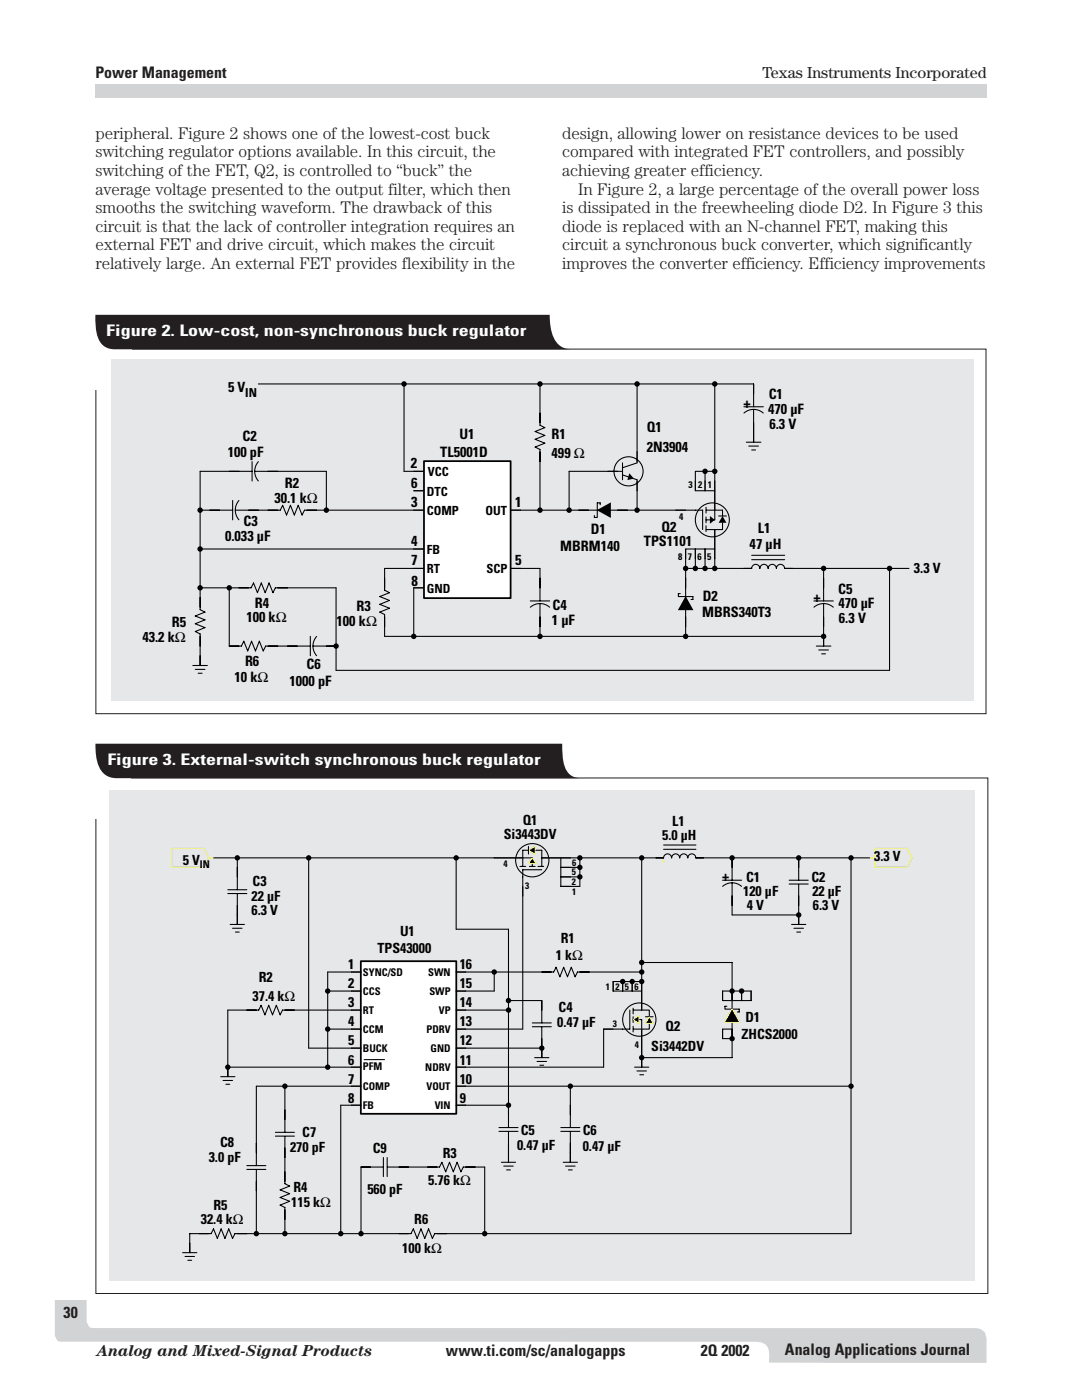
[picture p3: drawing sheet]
<svg xmlns="http://www.w3.org/2000/svg" width="216mm" height="279mm" viewBox="0 0 216 279" stroke-linecap="round" stroke-linejoin="round" font-family="sans-serif">
<path d="M19 16.9h177.8v2.6h-177.8z" fill="#d1d3d4"/>
<path d="M10.9 259.4h6.4v4.4l.5 1.1 .6 .1 176.3 .1a2.05 2.05 0 0 1 2.1 2v4.9l-43.3-.1a5.5 5.5 0 0 0-.5-3.2 2.51 2.51 0 0 0-2-.9h-139l-.5-.2-.6-1z" fill-rule="evenodd" fill="#d1d3d4"/>
<g fill="#fff">
<path d="M19 267.9h130.9v3.9h-130.9z"/>
<path d="M19.1 155.3h178v102.8h-178z"/>
</g>
<path d="M19.1 155.3h178v102.8h-178z" fill="none" stroke="#231f20" stroke-width=".2"/>
<path d="M18.3 148.5h7.7v14.9h-7.7z" fill="#fff"/>
<path d="M21.8 157.7h172.7v97.9h-172.7z" fill="#e6e7e8"/>
<g fill="#000">
<circle cx="47.4" cy="171.2" r=".19"/>
<circle cx="61.6" cy="171.2" r=".19"/>
<circle cx="91" cy="171.2" r=".19"/>
<circle cx="115.7" cy="171.2" r=".19"/>
<circle cx="115.7" cy="173.1" r=".19"/>
<circle cx="115.7" cy="175" r=".19"/>
<circle cx="128" cy="171.2" r=".19"/>
<circle cx="146.1" cy="171.2" r=".19"/>
<circle cx="159.4" cy="171.2" r=".19"/>
<circle cx="169.8" cy="171.2" r=".19"/>
<circle cx="65.4" cy="197.8" r=".19"/>
<circle cx="98.6" cy="194" r=".19"/>
<circle cx="101.5" cy="199.7" r=".19"/>
<circle cx="124.2" cy="195.9" r=".19"/>
<circle cx="126.1" cy="195.9" r=".19"/>
<circle cx="128" cy="194" r=".19"/>
<circle cx="128" cy="192.1" r=".19"/>
<circle cx="128" cy="195.9" r=".19"/>
<circle cx="146.1" cy="197.8" r=".19"/>
<circle cx="148" cy="197.8" r=".19"/>
<circle cx="159.4" cy="182.6" r=".19"/>
<circle cx="45.5" cy="213" r=".19"/>
<circle cx="56.8" cy="216.8" r=".19"/>
<circle cx="65.4" cy="213" r=".19"/>
<circle cx="65.4" cy="205.4" r=".19"/>
<circle cx="101.5" cy="201.6" r=".19"/>
<circle cx="108.1" cy="209.2" r=".19"/>
<circle cx="113.8" cy="216.8" r=".19"/>
<circle cx="128" cy="211.1" r=".19"/>
<circle cx="146.1" cy="207.3" r=".19"/>
<circle cx="169.8" cy="216.8" r=".19"/>
<circle cx="101.5" cy="220.6" r=".19"/>
<circle cx="51.2" cy="246.2" r=".19"/>
<circle cx="56.8" cy="246.2" r=".19"/>
<circle cx="68" cy="246.2" r=".19"/>
<circle cx="72" cy="246.2" r=".19"/>
<circle cx="96.7" cy="246.2" r=".19"/>
</g>
<g fill="none" stroke="#000" stroke-width=".71">
<circle cx="47.4" cy="171.2" r=".19"/>
<circle cx="61.6" cy="171.2" r=".19"/>
<circle cx="91" cy="171.2" r=".19"/>
<circle cx="115.7" cy="171.2" r=".19"/>
<circle cx="115.7" cy="173.1" r=".19"/>
<circle cx="115.7" cy="175" r=".19"/>
<circle cx="128" cy="171.2" r=".19"/>
<circle cx="146.1" cy="171.2" r=".19"/>
<circle cx="159.4" cy="171.2" r=".19"/>
<circle cx="169.8" cy="171.2" r=".19"/>
<circle cx="65.4" cy="197.8" r=".19"/>
<circle cx="98.6" cy="194" r=".19"/>
<circle cx="101.5" cy="199.7" r=".19"/>
<circle cx="124.2" cy="195.9" r=".19"/>
<circle cx="126.1" cy="195.9" r=".19"/>
<circle cx="128" cy="194" r=".19"/>
<circle cx="128" cy="192.1" r=".19"/>
<circle cx="128" cy="195.9" r=".19"/>
<circle cx="146.1" cy="197.8" r=".19"/>
<circle cx="148" cy="197.8" r=".19"/>
<circle cx="159.4" cy="182.6" r=".19"/>
<circle cx="45.5" cy="213" r=".19"/>
<circle cx="56.8" cy="216.8" r=".19"/>
<circle cx="65.4" cy="213" r=".19"/>
<circle cx="65.4" cy="205.4" r=".19"/>
<circle cx="101.5" cy="201.6" r=".19"/>
<circle cx="108.1" cy="209.2" r=".19"/>
<circle cx="113.8" cy="216.8" r=".19"/>
<circle cx="128" cy="211.1" r=".19"/>
<circle cx="146.1" cy="207.3" r=".19"/>
<circle cx="169.8" cy="216.8" r=".19"/>
<circle cx="101.5" cy="220.6" r=".19"/>
<circle cx="51.2" cy="246.2" r=".19"/>
<circle cx="56.8" cy="246.2" r=".19"/>
<circle cx="68" cy="246.2" r=".19"/>
<circle cx="72" cy="246.2" r=".19"/>
<circle cx="96.7" cy="246.2" r=".19"/>
</g>
<g fill="none" stroke="#000" stroke-width=".21">
<path d="M42.6 171.2h56M47.4 171.2v1.9M61.6 171.2v38h8.5M91 171.2v14.2h10.5v35.2h-8.6M104.3 178.8v26.6h-11.4M113.8 171.2h17.1M115.7 171.2v1.9h-1.9M115.7 173.1v1.9h-1.9M115.7 175v1.9h-1.9M128 171.2v24.7h-5.7M140.4 171.2h33.2M169.8 171.2v75h-80.7"/>
<path d="M65.4 197.8h4.7M70.1 194h-4.7v19M92.9 194h15.2M98.6 194v3.8h-5.7M101.5 199.7h6.6M117.6 194h10.4M128 192.1h18.1v5.7M144.2 197.8h5.7M146.1 180.7v1.9h13.3v-1.9M49.3 201.6h-3.8v11.4h24.6M56.8 216.8v4.7M58.7 201.6h11.4"/>
<path d="M65.4 205.4h4.7M70.1 216.8h-18.9v11.4M92.9 216.8h76.9M92.9 201.6h8.6M92.9 209.2h15.2M113.8 216.8v3.8M120.4 205.4v7.6h-27.5M144.2 207.3h1.9v3.8h-18.1M51.2 237.7v8.5M56.8 231v2.9M70.1 220.6h-2.1v25.6M72 232.9v13.3"/>
<path d="M81.5 232.9h3.8M94.8 232.9h1.9v13.3M39.8 246.2h-1.9v1.9M49.3 246.2h30.3M56.8 243.4v2.8"/>
</g>
<path d="M72 191.8h19v30.5h-19z" fill="#fff"/>
<path d="M72 191.8h19v30.5h-19z" fill="none" stroke="#000" stroke-width=".35"/>
<g fill="none" stroke="#000" stroke-width=".21">
<path d="M45.5 177.6h3.8M45.5 178.3h3.8M47.4 173.1v4.5M47.4 178.4v6.1M103.7 172.9h1.2M104.3 172.9v-1.7h1.9v1.7M105.4 169.7h-1.1v1.5h-5.7M105.4 168.9v1.5M105.6 172.9h1.2M106.8 169.7h1.3v3.2M107.3 172.9h1.2M108.1 171.2h5.7"/>
<path d="M108.1 173.6h-3.8v5.2M111.9 173.1h1.9M111.9 175h1.9M111.9 171.2v5.7h1.9M130.9 171.2h1.5a.8 .8 0 0 1 .8-.8 .8 .8 0 0 1 .8 .8M132.4 169.5h6.5M132.4 168.6h6.5M134 171.2a.8 .8 0 0 1 .8-.8 .8 .8 0 0 1 .8 .8 .81 .81 0 0 1 .8-.8 .81 .81 0 0 1 .8 .8 .81 .81 0 0 1 .8-.8 .81 .81 0 0 1 .8 .8h1.6M144.2 175.7h3.8M144.2 176.9a2.85 2.85 0 0 1 3.8 0M146.1 171.2v4.5M146.1 176.2v4.5"/>
<path d="M157.5 175.7h3.8M157.5 176.4h3.8M159.4 171.2v4.5M159.4 176.5v4.2M45.9 184.5h2.9M46.4 185.3h1.9M47 186h.7M70.1 197.8h1.9M70.1 194h1.9M91 197.8h1.9M91 194h1.9M108.1 199.7v4.4"/>
<path d="M108.1 194h2.4l.5-1 .7 1.9 .8-1.9 .7 1.9 .8-1.9 .8 1.9 .4-.9h2.4M122.3 195.9v1.9h5.7M124.2 195.9v1.9M126.1 195.9v1.9M128 195.9v5.7M144.2 197.8v1.9h5.7v-1.9M146.1 197.8v9.5M148 197.8v1.9M157.9 184.5h2.9M158.4 185.3h1.9M159 186h.7M159.4 182.6v1.9"/>
<path d="M44 214.9h2.9M44.5 215.6h1.9M45.1 216.4h.7M45.5 213v1.9M49.3 201.6h2.3l.5-1 .8 1.9 .7-1.9 .8 1.9 .7-1.9 .8 1.9 .5-.9h2.3M70.1 213h1.9M70.1 201.6h1.9M70.1 205.4h1.9M70.1 216.8h1.9M70.1 209.2h1.9M76.7 211.5h-4M91 213h1.9"/>
<path d="M91 201.6h1.9M91 205.4h1.9M91 216.8h1.9M91 209.2h1.9M106.2 204.1h3.8M106.2 204.9h3.8M106.7 211.1h2.8M107.2 211.8h1.9M107.7 212.6h.8M108.1 205v6.1M125.7 201.6v3.8h-5.3M126.3 203.5h1.7v1.9h-1.6"/>
<path d="M126.3 201.2v1.1M126.3 202.9v1.2M126.3 204.8v1.2M126.4 201.6h1.6M126.6 213h2.9M127.1 213.7h1.9M127.7 214.5h.7M128 201.6h1.6v1.3M128.8 202.9h1.5M129.6 204.2v1.2h-1.6v7.6M144.2 205.4v1.9v-1.9h1.9M145 200.8h-.3v.6h2.8v.6h-.4"/>
<path d="M49.3 232.6h3.7M49.3 233.4h3.7M51.2 228.2v4.4M51.2 233.5v4.2M54.9 226h3.8M54.9 226.7h3.8M56.8 221.5v4.5M56.8 226.8v4.2M56.8 233.9v2.3l1 .5-1.9 .8 1.9 .7-1.9 .8 1.9 .7-1.9 .8 .9 .5v2.4M70.1 220.6h1.9M72 232.9h4.5M76.5 231v3.8"/>
<path d="M77.3 231v3.8M77.4 232.9h4.1M85.3 232.9h2.4l.5-.9 .7 1.9 .8-1.9 .8 1.9 .7-1.9 .8 1.9 .4-1h2.4M91 220.6h1.9M99.6 225h3.8M99.6 225.8h3.8M100 232h2.9M100.5 232.7h1.9M101.1 233.5h.7M101.5 220.6v4.4M101.5 225.9v6.1M111.9 225h3.8"/>
<path d="M111.9 225.8h3.8M112.4 232h2.8M112.9 232.7h1.9M113.4 233.5h.8M113.8 220.6v4.4M113.8 225.9v6.1M36.4 250h2.9M36.9 250.8h1.9M37.5 251.5h.7M37.9 248.1v1.9M39.8 246.2h2.3l.5-.9 .8 1.8 .7-1.8 .8 1.8 .7-1.8 .8 1.8 .5-.9h2.4M79.6 246.2h2.4l.5-.9 .7 1.8 .8-1.8 .8 1.8 .7-1.8 .8 1.8 .4-.9h2.4"/>
<circle cx="106.2" cy="171.7" r="3.3"/>
<circle cx="127.6" cy="203.5" r="3.3"/>
</g>
<g fill="none" stroke="#ff0" stroke-width=".2">
<path d="M34.3 169.3h6.4l1 1.9-1 1.9h-6.4zM41.7 171.2h.9M105.4 169.7l1.4-.8v1.5zM106.2 171.2l.8 1.1h-1.6zM173.6 171.2h1M174.6 169.3h6.4l1 1.9-1 1.9h-6.4zM126.3 203.5l1.2-.8v1.5zM129.6 202.9l.7 1.3h-1.5zM146.1 201.3l1.5 2.8h-3z"/>
<circle cx="104.3" cy="171.2" r=".02"/>
<circle cx="128" cy="205.4" r=".02"/>
</g>
<path d="M106.2 171.2l.8 1.1h-1.6zM105.4 169.7l1.4-.8v1.5zM126.3 203.5l1.2-.8v1.5zM129.6 202.9l.7 1.3h-1.5zM146.1 201.3l1.5 2.8h-3z" fill="#000"/>
<circle cx="132.3" cy="172" r=".09" fill="none" stroke="#ff0" stroke-width=".29"/>
<path d="M19 148.4h93.2v1.9a5.3 5.3 0 0 0 1.9 4.6l.8 .3 1 .1h-92.6a3.8 3.8 0 0 1-3.9-3.2l-.3-1.8z" fill-rule="evenodd" fill="#231f20"/>
<path d="M19.1 69.7h177.6v72.7h-177.6z" fill="#fff"/>
<path d="M19.1 69.7h177.6v72.7h-177.6z" fill="none" stroke="#231f20" stroke-width=".2"/>
<path d="M18.7 62.9h7.7v14.9h-7.7z" fill="#fff"/>
<path d="M22.1 71.7h172.2v68.2h-172.2z" fill="#e6e7e8"/>
<g fill="#000">
<circle cx="80.6" cy="76.6" r=".19"/>
<circle cx="107.7" cy="76.6" r=".19"/>
<circle cx="127.1" cy="76.6" r=".19"/>
<circle cx="142.6" cy="76.6" r=".19"/>
<circle cx="140.7" cy="94.1" r=".19"/>
<circle cx="142.6" cy="94.1" r=".19"/>
<circle cx="39.9" cy="117.3" r=".19"/>
<circle cx="39.9" cy="101.8" r=".19"/>
<circle cx="39.9" cy="109.6" r=".19"/>
<circle cx="45.7" cy="117.3" r=".19"/>
<circle cx="65.1" cy="101.8" r=".19"/>
<circle cx="107.7" cy="101.8" r=".19"/>
<circle cx="113.6" cy="101.8" r=".19"/>
<circle cx="127.1" cy="101.8" r=".19"/>
<circle cx="136.8" cy="113.4" r=".19"/>
<circle cx="138.7" cy="113.4" r=".19"/>
<circle cx="140.7" cy="113.4" r=".19"/>
<circle cx="142.6" cy="113.4" r=".19"/>
<circle cx="164.3" cy="113.4" r=".19"/>
<circle cx="177.5" cy="113.4" r=".19"/>
<circle cx="67.1" cy="128.9" r=".19"/>
<circle cx="82.6" cy="127" r=".19"/>
<circle cx="107.7" cy="127" r=".19"/>
<circle cx="136.8" cy="127" r=".19"/>
<circle cx="164.3" cy="127" r=".19"/>
</g>
<g fill="none" stroke="#000" stroke-width=".71">
<circle cx="80.6" cy="76.6" r=".19"/>
<circle cx="107.7" cy="76.6" r=".19"/>
<circle cx="127.1" cy="76.6" r=".19"/>
<circle cx="142.6" cy="76.6" r=".19"/>
<circle cx="140.7" cy="94.1" r=".19"/>
<circle cx="142.6" cy="94.1" r=".19"/>
<circle cx="39.9" cy="117.3" r=".19"/>
<circle cx="39.9" cy="101.8" r=".19"/>
<circle cx="39.9" cy="109.6" r=".19"/>
<circle cx="45.7" cy="117.3" r=".19"/>
<circle cx="65.1" cy="101.8" r=".19"/>
<circle cx="107.7" cy="101.8" r=".19"/>
<circle cx="113.6" cy="101.8" r=".19"/>
<circle cx="127.1" cy="101.8" r=".19"/>
<circle cx="136.8" cy="113.4" r=".19"/>
<circle cx="138.7" cy="113.4" r=".19"/>
<circle cx="140.7" cy="113.4" r=".19"/>
<circle cx="142.6" cy="113.4" r=".19"/>
<circle cx="164.3" cy="113.4" r=".19"/>
<circle cx="177.5" cy="113.4" r=".19"/>
<circle cx="67.1" cy="128.9" r=".19"/>
<circle cx="82.6" cy="127" r=".19"/>
<circle cx="107.7" cy="127" r=".19"/>
<circle cx="136.8" cy="127" r=".19"/>
<circle cx="164.3" cy="127" r=".19"/>
</g>
<g fill="none" stroke="#000" stroke-width=".21">
<path d="M51.6 76.6h98.8M80.6 76.6v17.5h2M107.7 76.6v5.8M127.1 76.6v13.6M142.6 76.6v19.4M45.7 94.1h-5.8v25.2M55.4 94.1h9.7v7.7M107.7 92.1v9.7M121.3 94.1h-7.7v7.7M127.1 97.9v3.9M140.7 94.1h-2v1.9M140.7 94.1v1.9"/>
<path d="M140.7 94.1h1.9M39.9 117.3h7.8M39.9 101.8h2M39.9 109.6h42.7M45.7 117.3v11.6M51.6 101.8h1.9M63.2 101.8h19.4M82.6 113.4h-5.9v2M82.6 117.3v9.7M103.9 113.4h3.8v2M103.9 101.8h11.6M125.2 101.8h9.7"/>
<path d="M136.8 111.5v3.9M136.8 113.4h11.6M138.7 111.5v1.9M140.7 111.5v1.9M142.6 111.5v1.9M158.1 113.4h23.3M164.3 113.4v2M177.5 113.4v20.4h-110.4v-16.5h-9.7M39.9 128.9v2M55.4 128.9h2M76.7 125.1v1.9h87.6v-1.9M107.7 125.1v1.9"/>
<path d="M136.8 125.1v1.9"/>
</g>
<path d="M84.6 92h17.3v27.4h-17.3z" fill="#fff"/>
<path d="M84.6 92h17.3v27.4h-17.3z" fill="none" stroke="#000" stroke-width=".35"/>
<g fill="none" stroke="#000" stroke-width=".21">
<path d="M150.4 76.6v4.6M45.7 94.1h4.6M46.4 99.9v3.9M47.7 99.9a2.91 2.91 0 0 0 0 3.8M50.3 92.1v3.9M50.8 94.1h4.6M51.6 92.1a2.91 2.91 0 0 0 0 3.9M82.6 94.1h1.9M82.6 97.9h1.9M107.7 82.4v2.5l1 .4-1.9 .8 1.9 .8-1.9 .8 1.9 .7-1.9 .8 .9 .5v2.4M121.3 94.1h2.9M124.2 94.8l2.9 .9v2.2"/>
<path d="M124.2 92.4v3.3M127.1 90.2v2.2l-2.9 .9M138.7 97.9v-1.9v1.9h3.9M140.7 96v1.9M142.6 96v5.8h1.6v1.2M148.4 81.2h3.9M148.4 82.4a2.91 2.91 0 0 1 3.9 0M148.9 88.3h2.9M149.4 89h1.9M150 89.8h.8M150.4 81.7v6.6M39.9 119.3v2.4l1 .5-1.9 .7 1.9 .8-1.9 .8 1.9 .8-1.9 .7 .9 .5v2.4"/>
<path d="M41.9 101.8h4.5M46.9 101.8h4.7M47.7 117.3h2.4l.5-1 .8 2 .7-2 .8 2 .8-2 .8 2 .4-1h2.5M53.5 101.8h2.4l.5-1 .8 2 .8-2 .7 2 .8-2 .8 2 .5-1h2.4M76.7 115.4v2.4l1 .5-1.9 .8 1.9 .7-1.9 .8 1.9 .8-1.9 .8 .9 .4v2.5M82.6 101.8h1.9M82.6 113.4h1.9M82.6 117.3h1.9M82.6 109.6h1.9M101.9 101.8h2M101.9 113.4h2M105.8 119.9h3.9"/>
<path d="M107.7 115.4v4.5M117.4 101.8h-1.9h9.7h-2M119.8 100.7v-.3h-.6v2.9h-.6v-.4M134.9 101.8h5.3v3.9M135.7 118.5h-.3v.6h2.9v.5h-.4M136.8 109.6v1.9v-1.9h5.8M136.8 117.3v-1.9v9.7v-2M138.7 109.6v1.9M140.7 109.6v1.9M140.9 101.2v1.2M140.9 103.2v1.1M140.9 104.9v1.2"/>
<path d="M140.9 101.8h1.7v2h-1.7M142.6 105.7v5.8M143.4 103h1.5M144.2 104.3v1.4h-3.3M148.4 113.4h1.6a.81 .81 0 0 1 .8-.8 .81 .81 0 0 1 .8 .8M150 111.7h6.6M150 110.8h6.6M151.6 113.4a.81 .81 0 0 1 .8-.8 .81 .81 0 0 1 .9 .8M153.3 113.4a.81 .81 0 0 1 .8-.8 .81 .81 0 0 1 .8 .8M154.9 113.4a.81 .81 0 0 1 .8-.8 .81 .81 0 0 1 .9 .8h1.5M162.4 119.9h3.9M164.3 115.4v4.5"/>
<path d="M38.5 132.8h2.9M39 133.6h1.9M39.5 134.4h.8M39.9 130.9v1.9M45.7 128.9h2.5l.5-.9 .7 1.9 .8-1.9 .8 1.9 .8-1.9 .7 1.9 .5-1h2.4M57.4 128.9h4.5M61.9 127v3.9M62.4 128.9h4.7M63.2 127a2.91 2.91 0 0 0 0 3.9M105.8 121.2a2.91 2.91 0 0 1 3.9 0M107.7 120.5v4.6M162.4 121.2a2.91 2.91 0 0 1 3.9 0"/>
<path d="M162.9 128.9h2.9M163.4 129.7h1.9M164 130.5h.7M164.3 120.5v4.6M164.3 127v1.9"/>
<circle cx="125.4" cy="94.1" r="2.91"/>
<circle cx="142.1" cy="103.8" r="3.4"/>
</g>
<path d="M125.6 94.5l.9 1-1.3 .3zM119.1 101.8l2.8-1.5v3.1zM136.8 119l1.6 2.8h-3.1zM141.7 103l.9 .8-.9 .7zM144.2 103l.7 1.3h-1.5z" fill="#000"/>
<path d="M19 62.8h90.7v.9a7.3 7.3 0 0 0 1.8 5.1l.7 .5 .8 .3 1 .1h-91.1a3.5 3.5 0 0 1-3.6-3.2l-.2-1.8z" fill-rule="evenodd" fill="#231f20"/>
<g font-size="3.4" fill="#231f20">
<text x="19" y="27.7">peripheral. Figure 2 shows one of the lowest-cost buck</text>
<text x="112.2" y="27.7">design, allowing lower on resistance devices to be used</text>
<text x="19" y="31.4">switching regulator options available. In this circuit, the</text>
<text x="19" y="35.1">switching of the FET, Q2, is controlled to “buck” the</text>
<text x="112.2" y="31.4">compared with integrated FET controllers, and possibly</text>
<text x="112.2" y="35.1">achieving greater efficiency.</text>
<text x="19" y="38.8">average voltage presented to the output filter, which then</text>
<text x="115.4" y="38.8">In Figure 2, a large percentage of the overall power loss</text>
<text x="19" y="42.5">smooths the switching waveform. The drawback of this</text>
<text x="19" y="46.2">circuit is that the lack of controller integration requires an</text>
<text x="112.2" y="42.5">is dissipated in the freewheeling diode D2. In Figure 3 this</text>
<text x="112.2" y="46.2">diode is replaced with an N-channel FET, making this</text>
<text x="19" y="49.9">external FET and drive circuit, which makes the circuit</text>
<text x="19" y="53.6">relatively large. An external FET provides flexibility in the</text>
<text x="112.2" y="49.9">circuit a synchronous buck converter, which significantly</text>
<text x="112.2" y="53.6">improves the converter efficiency. Efficiency improvements</text>
</g>
<g font-size="3.2" fill="#231f20">
<text x="19" y="15.5">Power Management</text>
<text x="152.1" y="15.7">Texas Instruments Incorporated</text>
<text x="12.7" y="263">30</text>
<text x="19.4" y="270.5">Analog and Mixed-Signal Products</text>
<text x="89" y="270.5">www.ti.com/sc/analogapps</text>
<text x="139.8" y="270.5">2Q 2002</text>
<text x="156.6" y="270.4">Analog Applications Journal</text>
</g>
<g font-size="3.2" fill="#fff">
<text x="21.2" y="67.1">Figure 2. Low-cost, non-synchronous buck regulator</text>
<text x="21.4" y="152.7">Figure 3. External-switch synchronous buck regulator</text>
</g>
<g font-size="2.9">
<text x="148.3" y="81.4">+</text>
<text x="153.3" y="82.6">470 µF</text>
<text x="153.4" y="79.7">C1</text>
<text x="48.4" y="88">C2</text>
<text x="91.7" y="87.7">U1</text>
<text x="110.1" y="87.7">R1</text>
<text x="129.1" y="86.3">Q1</text>
<text x="153.5" y="85.5">6.3 V</text>
<text x="45.4" y="91.2">100 pF</text>
<text x="82" y="93.4">2</text>
<text x="87.9" y="91.2">TL5001D</text>
<text x="110.1" y="91.4">499 Ω</text>
<text x="129.1" y="90.2">2N3904</text>
<text x="54.8" y="100.5">30.1 kΩ</text>
<text x="56.8" y="97.4">R2</text>
<text x="82" y="97.3">6</text>
<text x="82" y="101.2">3</text>
<text x="102.8" y="101.1">1</text>
<text x="44.9" y="107.9">0.033 µF</text>
<text x="48.6" y="105.1">C3</text>
<text x="117.9" y="106.7">D1</text>
<text x="132" y="106.3">Q2</text>
<text x="151.2" y="106.4">L1</text>
<text x="82" y="112.8">7</text>
<text x="82" y="108.9">4</text>
<text x="102.8" y="112.7">5</text>
<text x="111.8" y="110">MBRM140</text>
<text x="128.5" y="109">TPS1101</text>
<text x="149.6" y="109.5">47 µH</text>
<text x="82.1" y="116.9">8</text>
<text x="140.2" y="120">D2</text>
<text x="167.3" y="118.6">C5</text>
<text x="34.3" y="125.1">R5</text>
<text x="49.2" y="124.1">100 kΩ</text>
<text x="50.8" y="121.4">R4</text>
<text x="67.2" y="124.9">100 kΩ</text>
<text x="71.2" y="122">R3</text>
<text x="110.1" y="124.7">1 µF</text>
<text x="110.3" y="121.7">C4</text>
<text x="140.1" y="123.1">MBRS340T3</text>
<text x="162.3" y="120.1">+</text>
<text x="167.3" y="121.4">470 µF</text>
<text x="167.4" y="124.3">6.3 V</text>
<text x="28.4" y="128">43.2 kΩ</text>
<text x="46.8" y="136.1">10 kΩ</text>
<text x="48.9" y="133">R6</text>
<text x="57.8" y="136.9">1000 pF</text>
<text x="61.1" y="133.6">C6</text>
</g>
<g font-size="2.8">
<text x="45.5" y="78.1">5 V</text>
<text x="182.4" y="114.3">3.3 V</text>
<text x="100.5" y="167.4">Si3443DV</text>
<text x="104.3" y="164.6">Q1</text>
<text x="132.1" y="167.6">5.0 µH</text>
<text x="134.1" y="164.9">L1</text>
<text x="36.5" y="172.5">5 V</text>
<text x="174.4" y="171.9">3.3 V</text>
<text x="50.2" y="179.7">22 µF</text>
<text x="50.4" y="176.8">C3</text>
<text x="144.1" y="175.9">+</text>
<text x="148.3" y="178.8">120 µF</text>
<text x="148.9" y="176.1">C1</text>
<text x="161.9" y="176.1">C2</text>
<text x="162.1" y="178.8">22 µF</text>
<text x="50.2" y="182.6">6.3 V</text>
<text x="149" y="181.6">4 V</text>
<text x="162.2" y="181.6">6.3 V</text>
<text x="75.3" y="190.1">TPS43000</text>
<text x="79.8" y="186.9">U1</text>
<text x="110.9" y="191.6">1 kΩ</text>
<text x="111.9" y="188.3">R1</text>
<text x="51.6" y="195.9">R2</text>
<text x="69.4" y="193.5">1</text>
<text x="69.4" y="197.3">2</text>
<text x="91.7" y="193.5">16</text>
<text x="91.7" y="197.3">15</text>
<text x="50.4" y="199.7">37.4 kΩ</text>
<text x="69.4" y="201.1">3</text>
<text x="91.7" y="201.1">14</text>
<text x="111.5" y="202">C4</text>
<text x="69.4" y="204.9">4</text>
<text x="69.4" y="208.6">5</text>
<text x="91.7" y="204.9">13</text>
<text x="91.7" y="208.6">12</text>
<text x="111.2" y="204.9">0.47 µF</text>
<text x="129.9" y="209.7">Si3442DV</text>
<text x="132.8" y="205.9">Q2</text>
<text x="148" y="207.3">ZHCS2000</text>
<text x="148.7" y="204.1">D1</text>
<text x="69.4" y="212.4">6</text>
<text x="91.7" y="212.4">11</text>
<text x="69.4" y="216.2">7</text>
<text x="69.4" y="220">8</text>
<text x="91.7" y="220">9</text>
<text x="91.7" y="216.2">10</text>
<text x="60.3" y="226.9">C7</text>
<text x="103.9" y="226.5">C5</text>
<text x="116.3" y="226.5">C6</text>
<text x="41.7" y="232">3.0 pF</text>
<text x="43.9" y="228.9">C8</text>
<text x="57.9" y="229.8">270 pF</text>
<text x="74.4" y="230.1">C9</text>
<text x="88.4" y="231">R3</text>
<text x="103.2" y="229.6">0.47 µF</text>
<text x="116.3" y="229.7">0.47 µF</text>
<text x="58.6" y="238">R4</text>
<text x="73.3" y="238.2">560 pF</text>
<text x="85.5" y="236.6">5.76 kΩ</text>
<text x="40.1" y="244.2">32.4 kΩ</text>
<text x="42.6" y="241.5">R5</text>
<text x="58.1" y="240.8">115 kΩ</text>
<text x="82.7" y="244.2">R6</text>
<text x="80.3" y="250">100 kΩ</text>
</g>
<g font-size="2.5">
<text x="48.9" y="79.2">IN</text>
<text x="85.4" y="95.1">VCC</text>
<text x="85.2" y="98.9">DTC</text>
<text x="85.2" y="102.8">COMP</text>
<text x="96.9" y="102.8">OUT</text>
<text x="85.2" y="110.6">FB</text>
<text x="85.2" y="114.4">RT</text>
<text x="85.2" y="118.3">GND</text>
<text x="97.1" y="114.4">SCP</text>
</g>
<g font-size="2.1">
<text x="39.9" y="173.2">IN</text>
<text x="72.4" y="194.7">SYNC/SD</text>
<text x="85.4" y="194.7">SWN</text>
<text x="72.4" y="198.5">CCS</text>
<text x="72.4" y="202.3">RT</text>
<text x="85.7" y="198.5">SWP</text>
<text x="87.6" y="202.3">VP</text>
<text x="72.4" y="206.1">CCM</text>
<text x="72.4" y="209.9">BUCK</text>
<text x="85.1" y="206.1">PDRV</text>
<text x="85.9" y="209.9">GND</text>
<text x="72.4" y="213.5">PFM</text>
<text x="84.9" y="213.7">NDRV</text>
<text x="72.4" y="217.5">COMP</text>
<text x="72.4" y="221.3">FB</text>
<text x="85.1" y="217.5">VOUT</text>
<text x="86.7" y="221.3">VIN</text>
</g>
<g font-size="1.9">
<text x="137.4" y="97.3">3</text>
<text x="139.3" y="97.3">2</text>
<text x="141.2" y="97.3">1</text>
<text x="135.5" y="103.7">4</text>
<text x="135.3" y="111.7">8 7</text>
<text x="139.2" y="111.7">6 5</text>
<text x="100.5" y="173">4</text>
<text x="114.2" y="172.7">6</text>
<text x="104.8" y="177.4">3</text>
<text x="114.1" y="174.6">5</text>
<text x="114.1" y="176.5">2</text>
<text x="114.2" y="178.6">1</text>
<text x="120.9" y="197.5">1</text>
<text x="122.8" y="197.5">2</text>
<text x="124.7" y="197.5">5</text>
<text x="126.6" y="197.5">6</text>
<text x="122.3" y="204.9">3</text>
<text x="126.6" y="209.2">4</text>
</g>
</svg>
